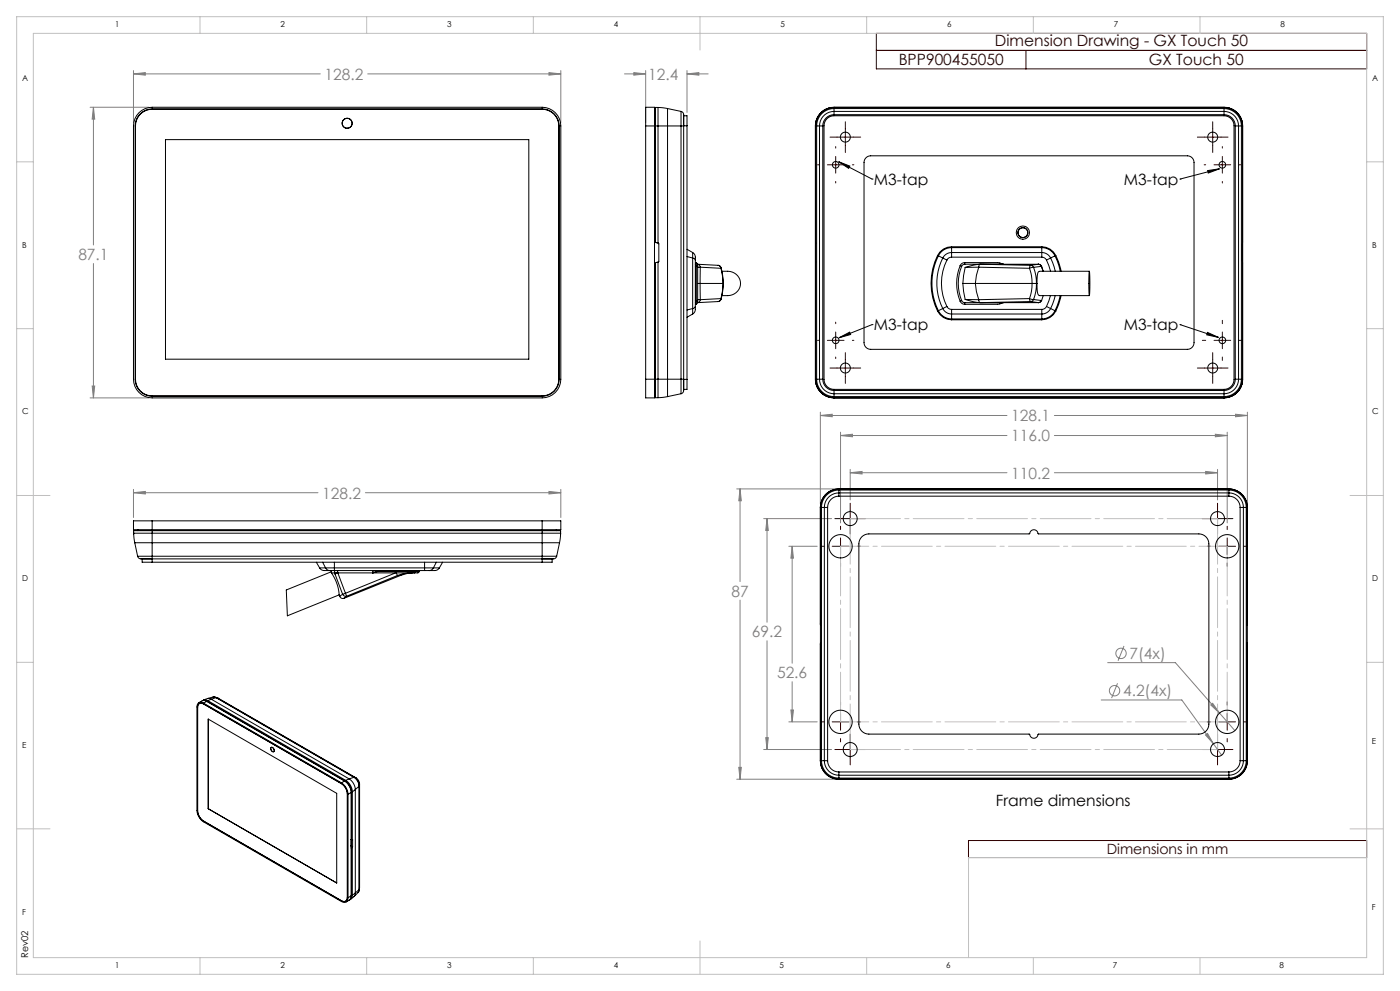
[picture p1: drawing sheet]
<svg xmlns="http://www.w3.org/2000/svg" width="420mm" height="297mm" viewBox="0 0 420 297" stroke-linecap="round" stroke-linejoin="round" font-family="sans-serif">
<g fill="none" stroke="#808080" stroke-width=".3">
<path d="M27 32.1h17.6M28 32.1v41.3M28 32.1l.4 3.6h-.7zM40 22.1l3.6-.3v.7zM40 21.1v15.6M40 22.1h56.1M110.3 22.1h57.9M164.7 21.8l3.5 .3-3.5 .4zM168.2 21.1v15.6M187.3 22.1h6.4M190.1 21.8l3.6 .3-3.6 .4zM193.7 21.1v15.6"/>
<path d="M206.1 22.1l3.6-.3v.7zM206.1 22.1h6.3M206.1 21.1v12.6M28 79v40.2M27 119.2h17.6M27.7 115.7h.7l-.4 3.5zM246.1 124.5l3.6-.4v.8zM246.1 123.5v27.6M246.1 124.5h56M252.2 130.5l3.5-.4v.8zM252.2 129.5v27.2M252.2 130.5h49.9"/>
<path d="M316.3 124.5h57.9M316.3 130.5h51.9M364.6 130.1l3.6 .4-3.6 .4zM368.2 129.5v27.2M370.7 124.1l3.5 .4-3.5 .4zM374.2 123.5v27.6M40 147.7l3.6-.4v.7zM40 146.7v8.4M40 147.7h55.4M109.6 147.7h58.6M164.7 147.3l3.5 .4-3.5 .3zM168.2 146.7v8.4"/>
<path d="M221 146.5h29.7M222 146.5v27.8M222 146.5l.4 3.6h-.8zM229.1 155.4h20.4M230.1 155.4v31.1M230.1 155.4l.4 3.6h-.8zM255.1 140.7v9.1M255.1 141.7h47M255.1 141.7l3.5-.4v.8zM316.3 141.7h49M361.7 141.3l3.6 .4-3.6 .4zM365.3 140.7v9.1"/>
<path d="M222 179.8v53.7M236.6 163.7h8.6M237.6 163.7v35.1M237.6 163.7l.4 3.6h-.7zM230.1 192v32.6M332.3 198.6h20.3l17.9 20.4M337.2 193.6l-1.8 4.4M236.6 216.3h8.6M237.3 212.8h.7l-.4 3.5zM237.6 204.3v12M330.4 209.8h24.1l12 16.5M335.3 204.8l-1.8 4.4"/>
<path d="M363.2 211.3l.6-.5 2.1 2.9zM221 233.5h29.7M221.6 230h.8l-.4 3.5zM229.1 224.6h20.4M229.7 221.1h.8l-.4 3.5zM361.6 220.3l.7-.5 1.7 3.1z"/>
<circle cx="336.3" cy="195.8" r="1.56"/>
<circle cx="334.4" cy="207" r="1.56"/>
</g>
<path d="M251.6 48.5l3.4 1.3-.4 .7zM251.6 48.5l10 5.2M261.6 53.7h.1M354 53.7h.1M362.3 51.1l3.5-.5-3.3 1.3zM365.8 50.6l-11.8 3.1M261.6 97.3h.1M261.6 97.3l-9.9 3.9M354 97.3h.1M354 97.3l11.5 3.8M362.3 99.6l3.2 1.5-3.5-.8zM251.7 101.2l3.2-1.7 .3 .8z" fill="none" stroke="#010000" stroke-width=".3"/>
<g fill="none" stroke="#300000" stroke-width=".3">
<path d="M262.9 10h147.1v10.6h-147.1zM262.9 15.1h147.1M307.8 15.1v5.5M253.6 38.6v5M363.8 38.6v5M248.2 49.4h5M250.7 46.9v5M251.1 41.1h5M361.3 41.1h5M364.2 49.4h5M366.7 46.9v5M250.7 99.5v5"/>
<path d="M366.7 99.5v5M248.2 102h5M251.1 110.3h5M253.6 107.8v5M361.3 110.3h5M363.8 107.8v5M364.2 102h5M252.6 155.4h5M255.1 152.9v5M362.8 155.4h5M365.3 152.9v5M249.7 163.7h5"/>
<path d="M252.2 161.2v5M365.7 163.7h5M368.2 161.2v5M249.7 216.3h5M252.2 213.8v5M365.7 216.3h5M368.2 213.8v5M252.6 224.6h5M255.1 222.1v5M362.8 224.6h5M365.3 222.1v5M290.5 251.9h119.5v5.1h-119.5z"/>
</g>
<g fill="none" stroke="#300000" stroke-width=".3" stroke-dasharray="15.2 1.3 1.3 1.3">
<path d="M253.6 38.6v-2.1M363.8 38.6v-2.1M245.7 49.4h-.4M250.7 44.4v-.5M250.7 54.4v.4M251.1 41.1h-2.1M253.6 43.6v2.1M255.7 49.4h.5M256.1 41.1h2.1M361.3 41.1h-2.1M361.7 49.4h-.4M363.8 43.6v2.1"/>
<path d="M366.3 41.1h2.1M366.7 44.4v-.5M366.7 54.4v.4M371.7 49.4h.5M250.7 97v-.4M366.7 97v-1M245.7 102h-.4M250.7 107v.5M251.1 110.3h-2.1M253.6 107.8v-2.1M253.6 112.8v2.1M255.7 102h.5"/>
<path d="M256.1 110.3h2.1M361.3 110.3h-2.1M361.7 102h-1M363.8 107.8v-2.1M363.8 112.8v2.1M366.3 110.3h2.1M366.7 107v1M371.7 102h1M252.2 158.7v-1M252.6 155.4h-2.1M255.1 152.9v-2.1M255.1 157.9v2.1"/>
<path d="M257.6 155.4h2.1M362.8 155.4h-2.1M365.3 152.9v-2.1M365.3 157.9v2.1M367.8 155.4h2.1M368.2 158.7v-1M247.2 163.7h-1M252.2 168.7v1M257.2 163.7h1M363.2 163.7h-1M368.2 168.7v1M373.2 163.7h1"/>
<path d="M247.2 216.3h-1M252.2 211.3v-1M257.2 216.3h1M363.2 216.3h-1M368.2 211.3v-1M373.2 216.3h1M252.2 221.3v1M252.6 224.6h-2.1M255.1 222.1v-2.1M255.1 227.1v2.1M257.6 224.6h2.1M362.8 224.6h-2.1"/>
<path d="M365.3 222.1v-2.1M365.3 227.1v2.1M367.8 224.6h2.1M368.2 221.3v1"/>
</g>
<g fill="none" stroke="#c0c0c0" stroke-width=".3">
<path d="M5 5h410v287h-410zM10 10h400v277h-400zM60 5v5M110 5v5M160 5v5M210 5v10M260 5v5M310 5v5M360 5v5M5 48.5h5M410 48.5h5M5 98.5h5"/>
<path d="M410 98.5h5M5 148.5h10M405 148.5h10M5 198.5h5M410 198.5h5M5 248.4h10M405 248.4h10M410 257h-119.4v30M60 287v5M110 287v5M160 287v5M210 282v10"/>
<path d="M260 287v5M310 287v5M360 287v5"/>
</g>
<path d="M255.1 155.4h110.2M365.3 224.6h-110.2" fill="none" stroke="#c0c0c0" stroke-width=".3" stroke-dasharray="15.2 1.3 1.3 1.3" stroke-dashoffset=".1"/>
<path d="M365.3 155.4v69.2M255.1 224.6v-69.2" fill="none" stroke="#c0c0c0" stroke-width=".3" stroke-dasharray="15.2 1.3 1.3 1.3" stroke-dashoffset="1.6"/>
<path d="M252.2 163.7v52.6M368.2 216.3v-52.6" fill="none" stroke="#c0c0c0" stroke-width=".3" stroke-dasharray="15.2 1.3 1.3 1.3" stroke-dashoffset=".4"/>
<path d="M368.2 163.7h-116M252.2 216.3h116" fill="none" stroke="#c0c0c0" stroke-width=".3" stroke-dasharray="15.2 1.3 1.3 1.3" stroke-dashoffset="6.8"/>
<path d="M251.6 48.5l3.4 1.3-.4 .7zM251.7 101.2l3.2-1.7 .3 .8zM362.3 51.1l3.5-.5-3.3 1.3zM362.3 99.6l3.2 1.5-3.5-.8z" fill="#010000"/>
<g fill="#808080">
<path d="M28 32.1l.4 3.6h-.7zM27.7 115.7h.7l-.4 3.5zM255.1 141.7l3.5-.4v.8zM361.7 141.3l3.6 .4-3.6 .4zM252.2 130.5l3.5-.4v.8zM364.6 130.1l3.6 .4-3.6 .4zM222 146.5l.4 3.6h-.8zM221.6 230h.8l-.4 3.5zM230.1 155.4l.4 3.6h-.8zM229.7 221.1h.8l-.4 3.5zM237.6 163.7l.4 3.6h-.7zM237.3 212.8h.7l-.4 3.5zM363.2 211.3l2.7 2.4-2.1-2.9zM361.6 220.3l2.4 2.6-1.7-3.1z"/>
<path d="M40 147.7l3.6-.4v.7zM164.7 147.3l3.5 .4-3.5 .3z"/>
<path d="M40 22.1l3.6-.3v.7zM164.7 21.8l3.5 .3-3.5 .4z"/>
<path d="M206.1 22.1l3.6-.3v.7zM190.1 21.8l3.6 .3-3.6 .4z"/>
<path d="M246.1 124.5l3.6-.4v.8zM370.7 124.1l3.5 .4-3.5 .4z"/>
</g>
<g fill="none" stroke="#000" stroke-width=".3">
<path d="M41.7 33.8a5.6 5.6 0 0 1 3.9-1.7h117a5.6 5.6 0 0 1 5.6 5.6v75.9a5.6 5.6 0 0 1-5.6 5.6h-117a5.6 5.6 0 0 1-5.6-5.6v-75.9a5.6 5.6 0 0 1 1.7-3.9zM42 34.1a5.1 5.1 0 0 1 3.6-1.5h117a5.1 5.1 0 0 1 5.1 5.1v75.9a5.1 5.1 0 0 1-5.1 5.1h-117a5.1 5.1 0 0 1-5.1-5.1v-75.9a5.1 5.1 0 0 1 1.5-3.6zM42.1 34.2a5 5 0 0 1 3.5-1.5h117a5 5 0 0 1 5 5v75.9a5 5 0 0 1-5 5h-117a5 5 0 0 1-5-5v-75.9a5 5 0 0 1 1.5-3.5zM193.7 37.7v-5.6h2.6v87.1h-2.6v-5.6M193.7 37.7h3.7M193.7 37.7v75.9M196.3 33.5h.3M197.4 32.2v5.5M197.4 32.2h-.8v40.3l1 .6v5.2l-.2 .3M197.4 37.7h2.9M197.4 32.2l2.9 .3M197.4 37.7v35.1"/>
<path d="M200.3 32.5v5.2M200.3 37.7h4M200.3 37.7v75.9M200.3 32.5l4 .9M204.3 33.4v4.3M204.3 33.4l.6 .3 .2 .5v3.5M204.3 37.7h.8M204.3 37.7v75.9M205.1 37.7v-3h1v3M205.1 37.7h1M205.1 37.7v76M206.1 37.7v76"/>
<path d="M244.7 37.7h.1M244.7 37.7v35.1M244.7 37.7h.3M245 37.7h.9M245 37.7v75.9M245.9 37.7h.9M245.9 37.7v75.9M246.8 37.7v75.9M248.1 35.6a3 3 0 0 1 2.1-.9h117a3 3 0 0 1 3 3v76a3 3 0 0 1-3 3h-117a3 3 0 0 1-3-3v-76a3 3 0 0 1 .9-2.1zM250.2 32.1a5.6 5.6 0 0 0-5.6 5.6v75.9a5.6 5.6 0 0 0 5.6 5.6h117a5.6 5.6 0 0 0 5.6-5.6v-75.9a5.6 5.6 0 0 0-5.6-5.6M250.2 32.1l117 .1M250.2 34.4a3.4 3.4 0 0 0-3.4 3.3"/>
<path d="M250.2 33.4v1M250.2 33.4a4.4 4.4 0 0 0-4.3 4.3M250.2 32.5a5.2 5.2 0 0 0-5.2 5.2M250.2 32.2a5.5 5.5 0 0 0-5.5 5.5M250.2 32.2v.3M250.2 34.4h117M250.2 33.4h117M250.2 32.2h.1M250.2 32.5v.9M250.2 32.5h117M367.2 34.4a3.4 3.4 0 0 1 3.4 3.3M367.2 33.4v1"/>
<path d="M367.2 33.4a4.4 4.4 0 0 1 4.4 4.3M367.2 32.5a5.2 5.2 0 0 1 5.2 5.2M367.2 32.2v.3M367.2 32.2a5.5 5.5 0 0 1 5.5 5.5M367.2 32.2h.1M367.2 32.5v.9M370.6 37.7h1M370.6 37.7v75.9M371.6 37.7h.8M371.6 37.7v75.9M372.4 37.7h.3M372.4 37.7v75.9"/>
<path d="M372.7 37.7h.1M372.8 37.7l-.1 35.1M49.6 41.8h109v65.8h-109zM259.8 47.3l.6-.5 .8-.1h95a2 2 0 0 1 2 2v54a2 2 0 0 1-2 2h-95a2 2 0 0 1-2-2v-54l.2-.8zM196.3 60.7h.3M197.4 78.6l-.8 .3v40.3h.8M197.4 78.6v35M206.1 74.7l1.7 1M206.1 76.9l1.7 .4M207.8 77.3v15.2M207.8 77.3l.6 .3 .2 .3M207.8 75.7v1.6"/>
<path d="M207.8 75.7a2.4 2.4 0 0 1 .8 2.2M208.6 77.9v14M208.6 79.2h.1M208.6 79.8h.1M208.7 79.6h.2M208.7 78.7h.2M208.9 79.6v10.7M208.9 78.7v.9M208.9 79.6l.4 .2M208.9 78.7l.4 .5M209.3 79.8v10.3M209.3 79.2v.6"/>
<path d="M209.3 79.2l.5 .3 .3 .6M209.3 79.2l6.1 .3M215.4 79.5a.95 .95 0 0 1 .9 .9M215.4 79.5l.6 .2 .3 .6M244.7 72.5v.3M244.7 78.6v.3M244.7 78.6v35M244.7 72.8h.1M244.7 72.8v5.8M281.3 76.6l.2 .1M281.3 76.6a18.7 18.7 0 0 0 0 16.6M281.5 76.7a18.4 18.4 0 0 0 0 16.4"/>
<path d="M281.5 76.7l1.3 .6M282.8 77.3l1.3 .6M282.8 77.3a17 17 0 0 0 0 15.2M284.1 77.9a15.6 15.6 0 0 0 0 14M285.5 77.1a1.58 1.58 0 0 0-1.4 .8M285.5 75.7v1.4M285.5 75.7a2.96 2.96 0 0 0-2.7 1.6M285.5 74.2a4.4 4.4 0 0 0-4 2.5M285.5 74v.2M285.5 74a4.7 4.7 0 0 0-4.2 2.6M285.5 77.1h27M285.5 75.7h27"/>
<path d="M285.5 74.2v1.5M285.5 74.2h27M285.5 74h27M288 79.6a14 14 0 0 0 0 10.7M288 79.6l.5 .2M288.5 79.8a13.5 13.5 0 0 0 0 10.3M289.4 79.2h22.2l.5 .2 .4 .4M289.4 79.2l-.5 .2-.4 .4M289.4 78.7a1.5 1.5 0 0 0-1.4 .9M289.4 78.7h9.9l1.7 .5M289.4 78.7v.5M294 79.2l-.4 .9"/>
<path d="M294 79.2l-4.4 .9M294 79.2l15.2 .3M301 79.2h.1M309.2 79.5l.5 .2 .4 .4M309.2 79.5l-.4 .9M311.5 79.2h.1M311.5 79.2l.4 .1 .5 .5M311.5 79.2l-2.3 .3M312.4 79.8l-2.3 .3M312.4 79.8h.1M312.4 79.8l.5 1.5M312.5 79.8l.5 1.5"/>
<path d="M312.5 77.1a1.58 1.58 0 0 1 1.4 .8M312.5 75.7a2.96 2.96 0 0 1 2.7 1.6M312.5 75.7v1.4M312.5 74.2a4.4 4.4 0 0 1 4 2.5M312.5 74v.2M312.5 74a4.7 4.7 0 0 1 4.2 2.6M312.5 74.2v1.5M313.9 77.9l1.3 3.4M315.2 77.3l-1.3 .6M315.2 77.3l1.4 4M316.5 76.7l1.1 2.8 .5 1.8M316.5 76.7l-1.3 .6"/>
<path d="M316.7 76.6l-.2 .1M316.7 76.6l.9 1.9 .7 2.8M372.7 72.8v5.8M372.7 78.6l.1 .3M372.7 78.6v35M372.7 72.8h.1M372.8 72.5l-.1 .3M196.3 90.7h.3M207.8 92.5v1.6M207.8 94.1l-1.7 1M207.8 92.5l-1.7 .4M208.6 91.9l-.2 .3-.6 .3"/>
<path d="M208.6 91.9a2.4 2.4 0 0 1-.8 2.2M208.6 90.7h.1M208.6 90.1h.1M208.7 90.3h.2M208.7 91.2h.2M208.9 90.3v.9M209.3 90.1v.6M209.3 84.9h.7M209.3 90.1l-.4 .2M209.3 90.7l-.4 .5M209.3 89.7v.1M209.3 80.1h.1"/>
<path d="M209.5 89.8h.6M210 84.9l.1 4.9M210 84.9h6.9M210.1 80.1l-.1 4.8M210.1 89.8l-.3 .6-.5 .3M210.1 80.1h-.6M210.1 80.1l6.2 .3M216.3 80.4l.6 4.5M216.3 89.5a.95 .95 0 0 1-.9 .9l-6.1 .3M216.3 89.5v.1M216.3 89.5l-6.2 .3M216.3 80.3v.1"/>
<path d="M216.3 89.6l-.3 .6-.6 .2M216.3 80.3l.5 2.3 .1 2.3M216.6 81.3a4.6 4.6 0 0 1 5.3 2.4 3.7 3.7 0 0 1-3.6 4.9h-1.7M216.9 84.9l-.6 4.6M217 84.9l-.2 2.4-.5 2.3M281.3 93.2a4.7 4.7 0 0 0 4.2 2.6M281.5 93.1a4.4 4.4 0 0 0 4 2.5M281.5 93.1l-.2 .1M282.8 92.5a2.96 2.96 0 0 0 2.7 1.6M282.8 92.5l-1.3 .6M284.1 91.9a1.58 1.58 0 0 0 1.4 .8M284.1 91.9l-1.3 .6"/>
<path d="M285.5 92.7v1.4M285.5 95.6v.2M285.5 92.7h27M285.5 94.1h27M285.5 94.1v1.5M285.5 95.6h27M285.5 95.8h27M288 90.3a1.5 1.5 0 0 0 1.4 .9M288.5 90.1l.4 .4 .5 .2M288.5 90.1l-.5 .2M288.9 84.9h3.7M288.9 84.9l.7 4.8"/>
<path d="M289.4 90.7v.5M289.6 80.1l-.7 4.8M289.6 89.7l4 .1M289.6 89.7l4.4 1M292.6 84.9l.3 2.5 .7 2.4M292.6 84.9h17M293.6 80.1l-.7 2.4-.3 2.4M293.6 89.8l.4 .9M293.6 80.1h-4M293.6 80.1l15.2 .3M301 90.7l-1.7 .5h-9.9M301 90.7h.1"/>
<path d="M308.8 80.4l.6 2.2 .2 2.3M308.8 89.5l1.3 .3M308.8 89.5l.4 .9M308.8 89.5l-15.2 .3M309.2 90.4l-15.2 .3M309.2 90.4l2.3 .3M309.6 84.9h1.3M309.6 84.9l-.2 2.4-.6 2.2M310.1 80.1v.1a12.6 12.6 0 0 1 .8 4.7M310.1 80.1l-1.3 .3M310.1 89.8l-.4 .4-.5 .2M310.1 89.8l2.3 .3"/>
<path d="M310.9 84.9a12.7 12.7 0 0 1-.8 4.9M310.9 84.9h.2M311.1 84.9v1.9a1.44 1.44 0 0 0 .8 1.8h14.9M311.5 90.7h.1M311.9 81.3h14.9M311.9 81.3l-.3 .1a3.2 3.2 0 0 0-.5 2.4v1.1M312.4 90.1l-.5 .5-.4 .1M312.5 90.1l-.4 .4-.5 .2h-22.2M312.5 90.1h-.1M312.5 92.7v1.4M312.5 95.6v.2M312.5 94.1v1.5"/>
<path d="M313 88.6l-.5 1.5M313.9 91.9a1.58 1.58 0 0 1-1.4 .8M313.9 91.9l1.3 .6M315.1 88.6l-1.2 3.3M315.2 92.5a2.96 2.96 0 0 1-2.7 1.6M315.2 92.5l1.3 .6M316.5 93.1a4.4 4.4 0 0 1-4 2.5M316.5 93.1l.2 .1M316.6 88.6l-1.4 3.9M316.7 93.2a4.7 4.7 0 0 1-4.2 2.6M318.1 88.6l-1.6 4.5M318.3 88.6l-.7 2.7-.9 1.9"/>
<path d="M326.8 81.3l.2 3.3-.2 4-.2-3.7zM193.7 113.6h3.7M196.6 117.9h-.3M197.4 113.6v5.6M197.4 113.6h2.9M200.3 113.6v5.3M200.3 118.9l-2.9 .3M200.3 113.6h4M204.3 113.6v4.4M204.3 113.6h.7a8.8 8.8 0 0 1-.1 4.1l-.6 .3M204.3 118l-4 .9M205.1 113.7v3h1v-3"/>
<path d="M205.1 113.7h1M244.7 113.6h.1M244.7 113.6h.3M244.7 113.6a5.5 5.5 0 0 0 5.5 5.6M245 113.6a5.2 5.2 0 0 0 5.2 5.3M245 113.6h.9M245.9 113.6h.9M245.9 113.6a4.4 4.4 0 0 0 4.3 4.4M246.8 113.6a3.4 3.4 0 0 0 3.4 3.4M250.2 117v1M250.2 118.9v.3M250.2 117h117"/>
<path d="M250.2 118h117M250.2 118v.9M250.2 119.2h.1M250.2 118.9h117M250.2 119.2h117M367.2 117v1M367.2 118.9v.3M367.2 118v.9M367.2 119.2h.1M370.6 113.6a3.4 3.4 0 0 1-3.4 3.4M370.6 113.6h1M371.6 113.6a4.4 4.4 0 0 1-4.4 4.4"/>
<path d="M371.6 113.6h.8M372.4 113.6a5.2 5.2 0 0 1-5.2 5.3M372.4 113.6h.3M372.7 113.6a5.5 5.5 0 0 1-5.5 5.6M372.7 113.6h.1M40.1 159.8h5.5M40.1 159.8v-.8h128.1v.8M40.1 159.8l.3 2.9M40.1 159.8v.2M41.4 158.7v.3M45.6 159.8v2.9M45.6 159.8h117"/>
<path d="M45.6 156.1h-5.6v2.6h128.2v-2.6h-5.6M45.6 156.1v3.7M45.6 156.1h117M162.6 159.8h5.6M162.6 159.8v2.9M162.6 156.1v3.7M166.9 158.7v.3M168.2 159.8v.2M168.2 159.8l-.3 2.9M246.1 152.1v35.1M246.1 152.1h.1M246.1 152.1h.3"/>
<path d="M246.4 152.1h.9M246.4 152.1v75.9M247.3 152.1h1M247.3 152.1v75.9M248.3 152.1v75.9M251.7 148.7a3.4 3.4 0 0 0-3.4 3.4M251.7 147.7v1M251.7 147.7a4.4 4.4 0 0 0-4.4 4.4M251.7 146.9a5.2 5.2 0 0 0-5.3 5.2M251.7 146.5a5.5 5.5 0 0 0-5.6 5.6M251.7 146.5v.4M251.7 146.5a5.6 5.6 0 0 0-5.6 5.6"/>
<path d="M251.7 148.7h117M251.7 147.7h117M251.7 146.5h.1M251.7 146.9v.8M251.7 146.9h117M251.7 146.5h117M368.7 148.7a3.4 3.4 0 0 1 3.3 3.4M368.7 147.7v1M368.7 147.7a4.4 4.4 0 0 1 4.3 4.4M368.7 146.9a5.2 5.2 0 0 1 5.2 5.2M368.7 146.5v.4M368.7 146.5a5.5 5.5 0 0 1 5.5 5.6"/>
<path d="M368.7 146.5a5.6 5.6 0 0 1 5.5 5.6M368.7 146.5h.1M368.7 146.9v.8M372 152.1h1M372 152.1v75.9M373 152.1v75.9M373 152.1h.9M373.9 152.1h.3M373.9 152.1v75.9M374.2 152.1h.1M374.2 152.1v35.1M40.4 162.7h5.2"/>
<path d="M40.4 162.7l.9 4M41.3 166.7h4.3M41.3 166.7l.2 .5 .6 .3h3.5M45.6 167.5h-3v1h3M45.6 166.7v.8M45.6 162.7v4M45.6 167.5v1M45.6 168.5h117M45.6 162.7h117M45.6 166.7h117M45.6 167.5h117M94.9 168.5l1 1.7"/>
<path d="M95.9 170.2l1 .7 2 .1M95.9 170.2h1.8M96.8 168.5l.9 1.7M97.7 170.2h2.6M97.7 170.2l.5 .6 .7 .2M98.9 171h1.4M99.4 171v.4l-13.5 5.4 .3 7.8 15.6-6.3M99.4 171.4v.3M99.4 171.7h1M99.4 171.7a13 13 0 0 1 2.4 6.6M100.3 170.2v.8M100.3 170.2h27.1"/>
<path d="M100.3 171h27.1M100.3 168.5v1.7M100.4 171.7h.1M100.4 171.7l.1 .3M100.4 171v.7M100.5 172l2.3 6.1M101.3 171.5l-.9 .2M101.3 171.5l.1 .2M101.3 171v.5M101.3 171.7l-.8 .3M101.3 171.7l2.3 6.1M101.4 171.7h22"/>
<path d="M101.4 171.7h-.1M101.8 178.3l.1 .4M101.9 178.7l.5 .6h.8M102.8 178.1l-.9 .6M102.8 178.1a1.01 1.01 0 0 0 1.2 .6M102.8 178.1h.1M103.6 177.8l.4 .9M103.6 177.8l-.8 .3M104 178.7l-.8 .6M112.9 171.4l-1 .3M112.9 171.1v.3M113.6 171.3l-.7 .1"/>
<path d="M113.6 171.3h11.2M113.6 171.1v.2M118.7 171.7l-15.1 6.1M118.9 171.7l.3 .8M119.2 172.5l-15.2 6.2M120.2 172.4l-1 .1M120.2 172.4l-17 6.9M123 171.7h-.2M123.3 171.7l-2.1 .2-2 .6M123.4 171.7h1M123.4 171v.7M124 171.7l-1.9 .2-1.9 .5"/>
<path d="M124.3 171v.1M124.8 171.1h-13v.6M124.8 171.3h1.1M124.8 171.1h1.1v.2M124.8 171.1v.2M124.8 171.3l-.4 .4M125.4 171v.1M125.9 171.3l-.5 .4h-1M127.4 170.2h2.6M127.4 170.2v.8M127.4 171h1.4M127.4 168.5v1.7"/>
<path d="M130 170.2l-.5 .6-.7 .2M130 170.2h1.8M130.9 168.5l-.9 1.7M131.8 170.2l-1 .7-2 .1M132.8 168.5l-1 1.7M162.6 167.5h3v1h-3M162.6 162.7h5.3M162.6 166.7h4.4M162.6 166.7v.8M162.6 162.7v4M162.6 167.5v1M167 166.7l-.3 .6-.5 .2h-3.6"/>
<path d="M167.9 162.7l-.9 4M258.5 160.9a3 3 0 0 1 2.2-.9h48.1a1.39 1.39 0 0 1 1.4-1.2 1.39 1.39 0 0 1 1.4 1.2h48.1a3 3 0 0 1 3 3v54a3 3 0 0 1-3 3h-48.2a1.39 1.39 0 0 1-1.4 1.3 1.39 1.39 0 0 1-1.3-1.3h-48.1a3 3 0 0 1-3-3v-54a3 3 0 0 1 .8-2.1zM246.1 187.2v5.7M246.1 192.9v35.1M246.1 192.9h.1M374.2 192.9h.1M374.2 187.2v5.7M374.2 192.9v35.1M59.3 212v31M59.3 212h.1M60 210.7l-.1 .1M60.1 210.7l-.3 .2"/>
<path d="M61 209.9l-.2 .1 .6-.1 .7 .3M61 209.9l.7-.1 .7 .2M61.1 211a1.08 1.08 0 0 0-1.3-.1 1.08 1.08 0 0 0-.5 1.1v31a3.9 3.9 0 0 0 1.8 3.1M61.1 210.9l41.3 24a3.9 3.9 0 0 1 1.8 3v31M61.1 210.9a1.1 1.1 0 0 0-1.3-.1 1.1 1.1 0 0 0-.5 1.2M61.1 210.7a1.21 1.21 0 0 0-1.4-.1 1.21 1.21 0 0 0-.6 1.3v31a4.4 4.4 0 0 0 2 3.4l41.3 23.9a1.21 1.21 0 0 0 1.4 .1 1.21 1.21 0 0 0 .6-1.3M61.1 210.7l41.3 23.9M61.1 211h.1M62 210.2l-1-.3-1.3 .7M62 210.2l41.4 23.9M62 210.2l-.9 .5M62.1 210.2l41.4 23.8"/>
<path d="M62.3 209.3l1.1 .3M62.3 209.3l-1.3 .6M62.4 210l41.3 23.9M62.4 210l-.3 .2M62.5 215.5l38.5 22.3v26.8l-38.5-22.2zM63.4 209.6l-1 .4M63.4 209.6l41.3 23.8M63.9 208.9l.9 .2M63.9 208.9l-1.6 .4M63.9 208.9l1.1 .2M64.8 209.1h.2M64.8 209.1l-1.4 .5"/>
<path d="M64.8 209.1l41.4 23.9M65 209.1l41.4 23.9M65 209.1l.4 .1M65.4 209.2l41.4 23.9M65.4 209.2v.1M81.3 224.1a.72 .72 0 0 1 .8 .3 .72 .72 0 0 1-.2 .9l-.6-.6zM102.4 234.8a4 4 0 0 1 1.8 3.1v31a1.1 1.1 0 0 1-.5 1.2 1.1 1.1 0 0 1-1.3-.1M102.4 234.6a4.4 4.4 0 0 1 2 3.4M103.4 234.1a4.4 4.4 0 0 1 1.9 3.4M103.4 234.1l-1 .5M103.5 234a4.3 4.3 0 0 1 1.9 3.4M103.7 233.9a4.3 4.3 0 0 1 2 3.4"/>
<path d="M103.7 233.9l-.2 .1M104.4 238v31M104.7 233.4a4.1 4.1 0 0 1 1.9 3.2M104.7 233.4l-1 .5M105.3 237.5l-.9 .5M105.3 237.5v31M105.4 237.4v14.2M105.7 237.3l-.3 .1M105.7 237.3v14.3M106.2 233a3.4 3.4 0 0 1 1.5 2.6M106.2 233h.2M106.2 233l-1.5 .4"/>
<path d="M106.4 233l1 1 .4 1.5M106.6 236.6l-.9 .7M106.6 236.6v31M106.8 233.1a2.34 2.34 0 0 1 1.1 1.9M106.8 233.1l-.1 .1M107.7 235.6l-1.1 1M107.7 235.6v31M107.8 235.5l-.1 .1M107.8 235.5v31M107.9 235v31M107.9 235h-.1M246.1 228a5.6 5.6 0 0 0 5.6 5.5"/>
<path d="M246.1 228h.1M246.1 228h.3M246.1 228a5.5 5.5 0 0 0 5.6 5.5M246.4 228a5.2 5.2 0 0 0 5.3 5.2M246.4 228h.9M247.3 228h1M247.3 228a4.4 4.4 0 0 0 4.4 4.3M248.3 228a3.4 3.4 0 0 0 3.4 3.4M251.7 231.4v.9M251.7 233.2v.3M251.7 231.4h117M251.7 232.3h117"/>
<path d="M251.7 232.3v.9M251.7 233.5h.1M251.7 233.2h117M251.7 233.5h117M368.7 231.4v.9M368.7 233.2v.3M368.7 232.3v.9M368.7 233.5h.1M372 228a3.4 3.4 0 0 1-3.3 3.4M372 228h1M373 228a4.4 4.4 0 0 1-4.3 4.3M373 228h.9"/>
<path d="M373.9 228a5.2 5.2 0 0 1-5.2 5.2M373.9 228h.3M374.2 228a5.5 5.5 0 0 1-5.5 5.5M374.2 228h.1M374.2 228a5.6 5.6 0 0 1-5.5 5.5M59.3 243a4 4 0 0 0 1.8 3.1M59.3 243h.1M61.1 246.1l41.3 23.9M61.1 246.1h.1M62.5 242.4h.1M105.3 251.6l.2 .1M105.3 253.4h.1"/>
<path d="M105.3 251.6h.1M105.3 254.2h.1M105.3 254l.2 .1M105.3 253.7l.4 .2M105.4 253.5h.1M105.4 253.5l.4 .3M105.4 254.2v14.2M105.5 254.1l-.1 .1M105.7 251.6l.1 .1M105.7 251.6h-.3M105.7 253.9v14.4M105.7 253.9l-.2 .2"/>
<path d="M105.7 251.6h.1M105.7 253.9h.1M105.8 253.8l-.1 .1M105.8 251.7v2.1M104.2 268.9a1.08 1.08 0 0 1-.5 1.2 1.08 1.08 0 0 1-1.3-.2v.1M104.2 268.9h.1M105.3 268.5l-.2 1-1.3 .8M105.3 268.5l-.9 .5M105.4 268.4l-.1 .7-.3 .5 .1-.1M105.7 268.3l-.1 .7-.5 .5M105.7 268.3l-.3 .1M106.2 268.7l-1.1 .8"/>
<path d="M106.6 267.6l-.9 .7M106.6 267.6l-.4 1.1M107.4 267.5l-1.2 1.2M107.7 266.6l-.3 .9M107.7 266.6l-1.1 1M107.8 266.5l-.3 1M107.8 266.5l-.1 .1M107.9 266l-.1 .4M107.9 266h-.1"/>
<circle cx="104.1" cy="36.9" r="1.5"/>
<circle cx="250.7" cy="49.4" r="1"/>
<circle cx="253.6" cy="41.1" r="1.5"/>
<circle cx="363.8" cy="41.1" r="1.5"/>
<circle cx="366.7" cy="49.4" r="1"/>
<circle cx="306.9" cy="69.7" r="1.49"/>
<circle cx="306.9" cy="69.7" r="1.99"/>
<circle cx="250.7" cy="102" r="1"/>
<circle cx="253.6" cy="110.3" r="1.5"/>
<circle cx="363.8" cy="110.3" r="1.5"/>
<circle cx="366.7" cy="102" r="1"/>
<circle cx="255.1" cy="155.4" r="2.1"/>
<circle cx="365.3" cy="155.4" r="2.1"/>
<circle cx="252.2" cy="163.7" r="3.5"/>
<circle cx="368.2" cy="163.7" r="3.5"/>
<circle cx="252.2" cy="216.3" r="3.5"/>
<circle cx="368.2" cy="216.3" r="3.5"/>
<circle cx="255.1" cy="224.6" r="2.1"/>
<circle cx="365.3" cy="224.6" r="2.1"/>
</g>
<g font-size="4.7" fill="#300000">
<text x="298.4" y="13.8">Dimension Drawing - GX Touch 50</text>
<text x="269.6" y="19.6">BPP900455050</text>
<text x="344.7" y="19.6">GX Touch 50</text>
</g>
<g font-size="4.7" fill="#808080">
<text x="97.4" y="23.9">128.2</text>
<text x="194.5" y="23.9">12.4</text>
<text x="23.5" y="78">87.1</text>
<text x="303.4" y="126.3">128.1</text>
<text x="303.4" y="132.3">116.0</text>
<text x="303.4" y="143.4">110.2</text>
<text x="96.7" y="149.4">128.2</text>
<text x="219.4" y="178.8">87</text>
<text x="225.6" y="191">69.2</text>
<text x="338.9" y="197.5">7(4x)</text>
<text x="233.1" y="203.3">52.6</text>
<text x="336.9" y="208.7">4.2(4x)</text>
</g>
<g font-size="4.7" fill="#010000">
<text x="262.1" y="55.4">M3-tap</text>
<text x="337.2" y="55.4">M3-tap</text>
<text x="262.1" y="99">M3-tap</text>
<text x="337.2" y="99">M3-tap</text>
<text x="298.8" y="241.7">Frame dimensions</text>
</g>
<text font-size="4.2" fill="#300000" x="332" y="256">Dimensions in mm</text>
<text font-size="2.8" fill="#010000" x="8.4" y="287.2" transform="rotate(-90 8.4 287.2)">Rev02</text>
<g font-size="2.5">
<text x="34.6" y="8.2">1</text>
<text x="84.2" y="8.2">2</text>
<text x="134.2" y="8.2">3</text>
<text x="184.2" y="8.2">4</text>
<text x="234.2" y="8.2">5</text>
<text x="284.2" y="8.2">6</text>
<text x="334.2" y="8.2">7</text>
<text x="384.2" y="8.2">8</text>
<text x="6.7" y="24.2">A</text>
<text x="411.7" y="24.2">A</text>
<text x="6.7" y="74.2">B</text>
<text x="411.7" y="74.2">B</text>
<text x="6.7" y="124.2">C</text>
<text x="411.7" y="124.2">C</text>
<text x="6.7" y="174.2">D</text>
<text x="411.7" y="174.2">D</text>
<text x="6.7" y="224.2">E</text>
<text x="6.7" y="274.2">F</text>
<text x="34.6" y="290.2">1</text>
<text x="84.2" y="290.2">2</text>
<text x="134.2" y="290.2">3</text>
<text x="184.2" y="290.2">4</text>
</g>
<g font-size="2.5" fill="#010000">
<text x="411.6" y="222.8">E</text>
<text x="411.6" y="272.8">F</text>
<text x="233.9" y="290.2">5</text>
<text x="283.9" y="290.2">6</text>
<text x="333.9" y="290.2">7</text>
<text x="383.9" y="290.2">8</text>
</g>
</svg>
